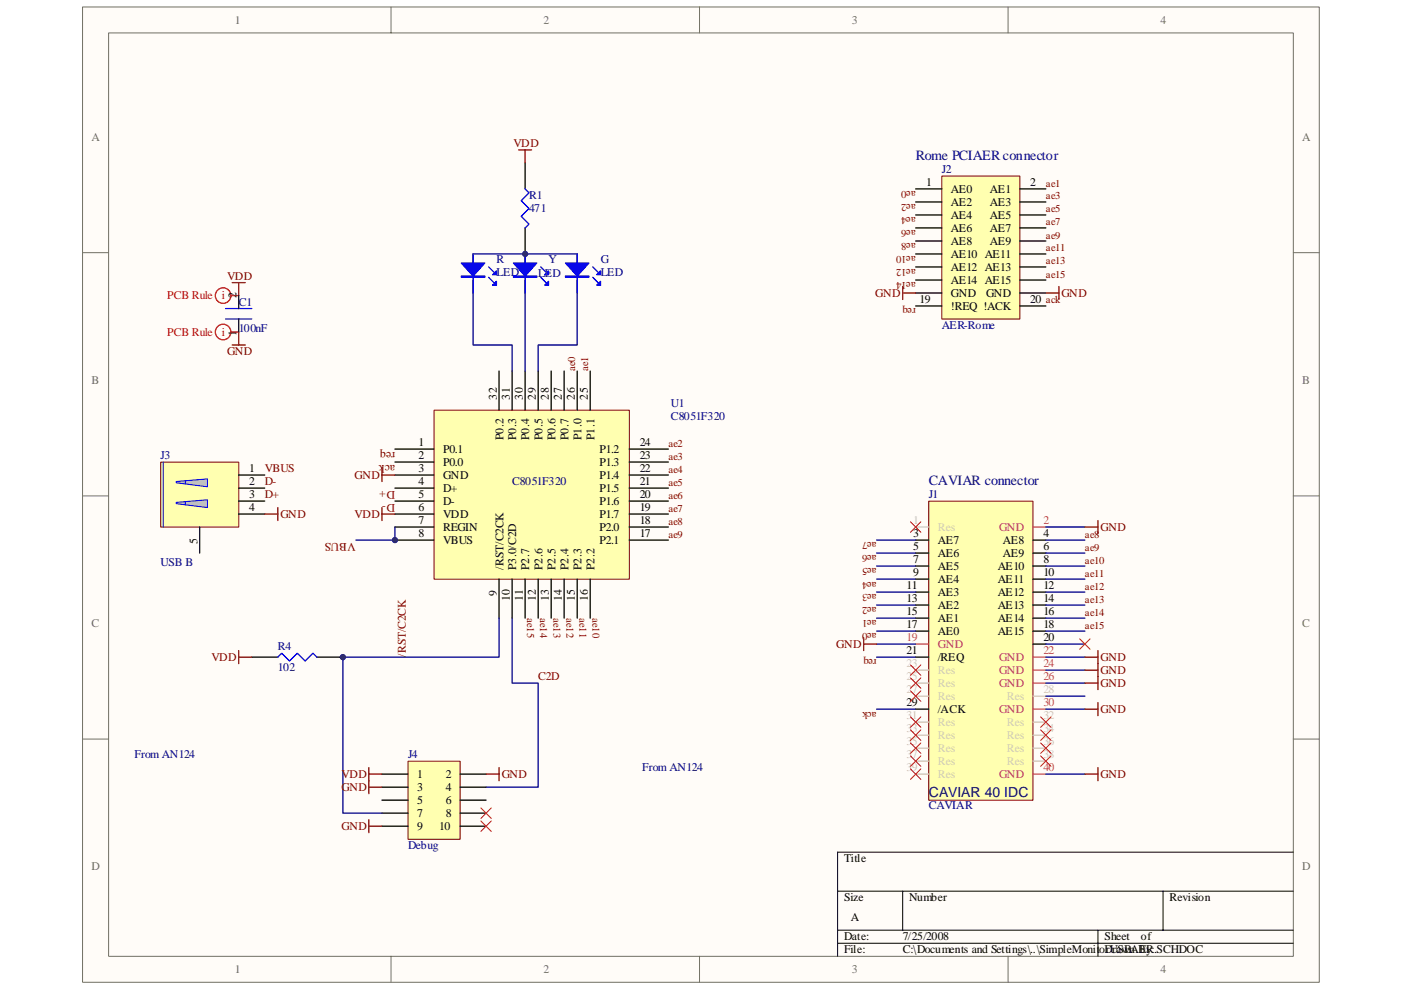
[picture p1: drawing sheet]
<svg xmlns="http://www.w3.org/2000/svg" width="297mm" height="210mm" viewBox="0 0 297 210" stroke-linecap="round" stroke-linejoin="round" font-family="sans-serif">
<path d="M17.5 1.5h262.2v206.8h-262.2z" fill="#fffcf8"/>
<path d="M17.5 1.5h262.2v206.8h-262.2z" fill="none" stroke="#706f64" stroke-width=".21"/>
<path d="M23 7h251.2v195.8h-251.2z" fill="#fffcf8"/>
<g fill="none" stroke="#706f64" stroke-width=".21">
<path d="M23 7h251.2v195.8h-251.2zM82.9 1.5v5.5M148.3 1.5v5.5M213.7 1.5v5.5M17.5 53.6h5.5M274.2 53.6h5.5M17.5 105.2h5.5M274.2 105.2h5.5M17.5 156.8h5.5M274.2 156.8h5.5M82.9 202.8v5.5M148.3 202.8v5.5"/>
<path d="M213.7 202.8v5.5"/>
</g>
<path d="M177.6 189h96.6M177.6 197.3h96.6M191.4 189v8.3M232.8 197.3v5.5M246.6 189v8.3M274.2 180.7h-96.6v22.1M177.6 200.1h96.6" fill="none" stroke="#000" stroke-width=".21"/>
<path d="M92.1 87h41.3v35.9h-41.3z" fill="#ffffb0"/>
<path d="M92 87h41.4v35.9h-41.4z" fill="none" stroke="#800000" stroke-width=".21"/>
<g fill="none" stroke="#000" stroke-width=".28">
<path d="M105.8 78.7v8.3M108.6 78.7v8.3M111.3 78.7v8.3M114.1 78.7v8.3M116.9 78.7v8.3M119.6 78.7v8.3M122.4 78.7v8.3M125.1 78.7v8.3M83.7 95.2h8.3M83.7 98h8.3M133.4 95.2h8.3M133.4 98h8.3"/>
<path d="M83.7 100.8h8.3M83.7 103.5h8.3M83.7 106.3h8.3M83.7 109h8.3M83.7 111.8h8.3M83.7 114.6h8.3M133.4 100.8h8.3M133.4 103.5h8.3M133.4 106.3h8.3M133.4 109h8.3M133.4 111.8h8.3M133.4 114.6h8.3"/>
<path d="M105.8 122.8v8.3M108.6 122.8v8.3M111.3 122.8v8.3M114.1 122.8v8.3M116.9 122.8v8.3M119.6 122.8v8.3M122.4 122.8v8.3M125.1 122.8v8.3"/>
</g>
<path d="M34.1 98h16.5v13.8h-16.5z" fill="#ffffb0"/>
<path d="M34.1 98h16.5v13.8h-16.5z" fill="none" stroke="#800000" stroke-width=".21"/>
<path d="M50.6 100.8h5.5M50.6 103.5h5.5M50.6 106.3h5.5" fill="none" stroke="#000" stroke-width=".28"/>
<path d="M34.6 98v13.8" fill="none" stroke="#00f" stroke-width=".21"/>
<path d="M37.4 102.1l6.6-.5v1.7l-6.6-.9z" fill-rule="evenodd" fill="#c0c0c0" stroke="#00f" stroke-width=".21"/>
<path d="M39.3 102.1v.6" fill="none" stroke="#00f" stroke-width=".21"/>
<path d="M37.4 106.6l6.6-.6v1.7l-6.6-.9z" fill-rule="evenodd" fill="#c0c0c0" stroke="#00f" stroke-width=".21"/>
<path d="M39.3 106.6v.5" fill="none" stroke="#00f" stroke-width=".21"/>
<path d="M42.3 111.8v5.5M50.6 109h5.5" fill="none" stroke="#000" stroke-width=".28"/>
<path d="M196.9 106.3h22.1v63.4h-22.1z" fill="#ffffb0"/>
<path d="M196.9 106.3h22.1v63.4h-22.1z" fill="none" stroke="#800000" stroke-width=".21"/>
<g fill="none" stroke="#cfc9b5" stroke-width=".28">
<path d="M194.1 111.8h2.8M194.1 142.1h2.8M194.1 144.9h2.8M194.1 147.7h2.8M194.1 153.2h2.8M194.1 155.9h2.8M194.1 158.7h2.8M219 147.7h2.7M219 153.2h2.7M219 155.9h2.7M219 158.7h2.7M194.1 161.4h2.8"/>
<path d="M194.1 164.2h2.8M219 161.4h2.7"/>
</g>
<path d="M219 111.8h2.7M194.1 136.6h2.8M219 139.4h2.7M219 142.1h2.7M219 144.9h2.7M219 150.4h2.7M219 164.2h2.7" fill="none" stroke="#da2467" stroke-width=".28"/>
<g fill="none" stroke="#000" stroke-width=".28">
<path d="M194.1 114.6h2.8M194.1 117.3h2.8M219 114.6h2.7M219 117.3h2.7M194.1 120.1h2.8M194.1 122.8h2.8M194.1 125.6h2.8M194.1 128.3h2.8M194.1 131.1h2.8M194.1 133.9h2.8M194.1 139.4h2.8M219 120.1h2.7"/>
<path d="M219 122.8h2.7M219 125.6h2.7M219 128.3h2.7M219 131.1h2.7M219 133.9h2.7M219 136.6h2.7M194.1 150.4h2.8"/>
</g>
<g fill="none" stroke="#000080" stroke-width=".28">
<path d="M185.9 114.6h8.2M185.9 117.3h8.2M221.7 111.8h8.3M221.7 114.6h8.3M221.7 117.3h8.3M185.9 120.1h8.2M185.9 122.8h8.2M185.9 125.6h8.2M185.9 128.3h8.2M185.9 131.1h8.2M185.9 133.9h8.2M185.9 136.6h8.2"/>
<path d="M185.9 139.4h8.2M221.7 120.1h8.3M221.7 122.8h8.3M221.7 125.6h8.3M221.7 128.3h8.3M221.7 131.1h8.3M221.7 133.9h8.3M221.7 136.6h8.3M221.7 139.4h8.3M185.9 150.4h8.2M221.7 142.1h8.3M221.7 144.9h8.3"/>
<path d="M221.7 147.7h8.3M221.7 150.4h8.3M221.7 164.2h8.3"/>
</g>
<path d="M230 111.8h2.8M232.8 110.4v2.8M183.1 135.2v2.8M183.1 136.6h2.8M230 139.4h2.8M232.8 138v8.3M230 150.4h2.8M230 144.9h2.8M230 142.1h2.8M232.8 149v2.8M230 164.2h2.8M232.8 162.8v2.8" fill="none" stroke="#800000" stroke-width=".28"/>
<path d="M199.7 37.4h16.5v30.3h-16.5z" fill="#ffffb0"/>
<path d="M199.7 37.3h16.5v30.4h-16.5z" fill="none" stroke="#800000" stroke-width=".21"/>
<g fill="none" stroke="#000" stroke-width=".28">
<path d="M111.3 34.6v5.5M100.3 53.9v2.7M100.3 59.4v2.7M111.3 48.3v8.3M111.3 59.4v2.7M194.1 40.1h5.6M194.1 42.8h5.6M194.1 45.6h5.6M194.1 48.3h5.6M194.1 51.1h5.6M194.1 53.9h5.6M194.1 56.6h5.6"/>
<path d="M194.1 59.4h5.6M216.2 40.1h5.5M216.2 42.8h5.5M216.2 45.6h5.5M216.2 48.3h5.5M216.2 51.1h5.5M216.2 53.9h5.5M216.2 56.6h5.5M216.2 59.4h5.5M50.6 62.7v2.7M50.6 67.6v2.8M194.1 62.1h5.6"/>
<path d="M194.1 64.9h5.6M216.2 62.1h5.5M216.2 64.9h5.5"/>
</g>
<path d="M100.3 53.9v8.2M103.6 58.8l1.1 1.1M103.6 56.6l1.1 1.1M111.3 40.1l.9 .8-1.7 1.7 1.7 1.6-1.7 1.7 1.7 1.6-.9 .8M111.3 53.9v8.2M114.7 58.8l1.1 1.1M114.7 56.6l1.1 1.1M47.9 67.6h5.5M47.9 65.4h5.5" fill="none" stroke="#00f" stroke-width=".28"/>
<g fill="#00f" stroke="#00f" stroke-width=".28">
<path d="M97.8 55.8h5l-2.5 2.7z"/>
<path d="M105.3 59.7v.8h-.9z"/>
<path d="M105.3 57.4v.9h-.9z"/>
<path d="M108.9 55.8h4.9l-2.5 2.7z"/>
<path d="M115.5 60.5l.8-.8v.8z"/>
<path d="M116.3 57.4v.9h-.8z"/>
<path d="M97.8 58.5h5v.3h-5z" fill-rule="evenodd"/>
<path d="M108.9 58.5h4.9v.3h-4.9z" fill-rule="evenodd"/>
</g>
<path d="M100.3 62.1v11.1h8.3v5.5M111.3 62.1v16.6M83.7 111.8v2.8h-8.2" fill="none" stroke="#000080" stroke-width=".28"/>
<g fill="none" stroke="#800000" stroke-width=".28">
<path d="M110 31.8h2.7M111.3 31.8v2.8M49.2 59.9h2.8M50.6 59.9v2.8M49.2 73.2h2.8M50.6 70.4v2.8M191.4 62.1h2.7M191.4 60.8v2.7M221.7 62.1h2.8M224.5 60.8v2.7M81 99.4v2.7M56.1 109h2.8"/>
<path d="M58.9 107.7v2.7M81 100.8h2.7"/>
</g>
<g fill="none" stroke="#f00" stroke-width=".28">
<path d="M49 70.4h1.6M49 62.7h1.6"/>
<circle cx="47.3" cy="62.7" r="1.65"/>
<circle cx="47.3" cy="70.4" r="1.65"/>
</g>
<path d="M86.5 161.5h11.1v16.5h-11.1z" fill="#ffffb0"/>
<path d="M86.5 161.5h11.1v16.5h-11.1z" fill="none" stroke="#800000" stroke-width=".21"/>
<g fill="none" stroke="#000" stroke-width=".28">
<path d="M122.4 53.9v2.7M122.4 59.4v2.7M53.4 139.4h5.5M67.2 139.4h5.5M81 164.2h5.5M81 167h5.5M81 169.7h5.5M81 172.5h5.5M81 175.2h5.5M97.5 164.2h5.6M97.5 167h5.6M97.5 169.7h5.6"/>
<path d="M97.5 172.5h5.6M97.5 175.2h5.6"/>
</g>
<path d="M81 107.7v2.7M81 109h2.7M50.6 138v2.8M50.6 139.4h2.8M78.2 164.2h2.8M78.2 162.8v5.5M78.2 173.9v2.7M78.2 167h2.8M78.2 175.2h2.8M103.1 164.2h2.7M105.8 162.8v2.8" fill="none" stroke="#800000" stroke-width=".28"/>
<path d="M100.3 53.9h22.1M122.4 62.1v11.1h-8.3v5.5M105.8 131.1v8.3h-33.1v33.1h8.3M108.6 131.1v13.8h5.5v22.1h-11" fill="none" stroke="#000080" stroke-width=".28"/>
<g fill="none" stroke="#f00" stroke-width=".21">
<path d="M193 110.7l2.2 2.2M195.2 110.7l-2.2 2.2M228.9 135.5l2.2 2.2M231.1 135.5l-2.2 2.2M193 141l2.2 2.2M193 143.8l2.2 2.2M193 152.1l2.2 2.2M193 154.8l2.2 2.2M193 157.6l2.2 2.2M193 146.5l2.2 2.3M195.2 141l-2.2 2.2M195.2 143.8l-2.2 2.2"/>
<path d="M195.2 152.1l-2.2 2.2M195.2 154.8l-2.2 2.2M195.2 157.6l-2.2 2.2M195.2 146.5l-2.2 2.3M220.6 152.1l2.2 2.2M220.6 154.8l2.2 2.2M220.6 157.6l2.2 2.2M222.8 152.1l-2.2 2.2M222.8 154.8l-2.2 2.2M222.8 157.6l-2.2 2.2M102 171.4l2.2 2.2M102 174.1l2.2 2.2"/>
<path d="M104.2 171.4l-2.2 2.2M104.2 174.1l-2.2 2.2M193 160.3l2.2 2.2M193 163.1l2.2 2.2M195.2 160.3l-2.2 2.2M195.2 163.1l-2.2 2.2M220.6 160.3l2.2 2.2M222.8 160.3l-2.2 2.2"/>
</g>
<path d="M122.4 53.9v8.2M125.7 58.8l1.1 1.1M125.7 56.6l1.1 1.1M58.9 139.4l.8-.8 1.7 1.6 1.6-1.6 1.7 1.6 1.7-1.6 .8 .8" fill="none" stroke="#00f" stroke-width=".28"/>
<g fill="#00f" stroke="#00f" stroke-width=".28">
<path d="M119.9 55.8h5l-2.5 2.7z"/>
<path d="M127.3 59.7v.8h-.8z"/>
<path d="M127.3 57.4v.9h-.8z"/>
<path d="M119.9 58.5h5v.3h-5z" fill-rule="evenodd"/>
</g>
<g fill="#000080" stroke="#000080" stroke-width=".21">
<circle cx="72.7" cy="139.4" r=".55"/>
<circle cx="83.7" cy="114.6" r=".55"/>
<circle cx="111.3" cy="53.9" r=".55"/>
</g>
<g font-size="3" fill="#000080">
<text x="194.2" y="33.9">Rome PCIAER connector</text>
<text x="196.9" y="102.8">CAVIAR connector</text>
<text x="196.9" y="169.1">CAVIAR 40 IDC</text>
</g>
<g font-size="2.5" fill="#706f64">
<text x="49.8" y="5">1</text>
<text x="115.2" y="5">2</text>
<text x="180.6" y="5">3</text>
<text x="246" y="5">4</text>
<text x="19.4" y="29.8">A</text>
<text x="276.1" y="29.8">A</text>
<text x="19.4" y="81.4">B</text>
<text x="276.1" y="81.4">B</text>
<text x="19.4" y="133">C</text>
<text x="276.1" y="133">C</text>
<text x="19.4" y="184.6">D</text>
<text x="276.1" y="184.6">D</text>
<text x="49.8" y="206.4">1</text>
<text x="115.2" y="206.4">2</text>
<text x="180.6" y="206.4">3</text>
<text x="246" y="206.4">4</text>
</g>
<g font-size="2.5" fill="#800000">
<text x="108.9" y="31.2">VDD</text>
<text x="48.1" y="59.4">VDD</text>
<text x="185.6" y="62.9">GND</text>
<text x="225.1" y="62.9">GND</text>
<text x="48.1" y="75.4">GND</text>
<text x="83.8" y="95.8" transform="rotate(180 83.8 95.8)">req</text>
<text x="56.2" y="100.2">VBUS</text>
<text x="75.2" y="101.6">GND</text>
<text x="83.8" y="98.6" transform="rotate(180 83.8 98.6)">ack</text>
<text x="56.2" y="102.9">D-</text>
<text x="56.2" y="105.7">D+</text>
<text x="83.8" y="104.1" transform="rotate(180 83.8 104.1)">D+</text>
<text x="83.8" y="106.8" transform="rotate(180 83.8 106.8)">D-</text>
<text x="59.5" y="109.8">GND</text>
<text x="75.2" y="109.8">VDD</text>
<text x="233.3" y="112.6">GND</text>
<text x="75.5" y="115.1" transform="rotate(180 75.5 115.1)">VBUS</text>
<text x="177.3" y="137.4">GND</text>
<text x="44.8" y="140.2">VDD</text>
<text x="86" y="139.4" transform="rotate(-90 86 139.4)">/RST/C2CK</text>
<text x="233.3" y="142.9">GND</text>
<text x="233.3" y="140.2">GND</text>
<text x="114.1" y="144.3">C2D</text>
<text x="233.3" y="145.7">GND</text>
<text x="233.3" y="151.2">GND</text>
<text x="72.4" y="167.7">GND</text>
<text x="72.4" y="165">VDD</text>
<text x="106.4" y="165">GND</text>
<text x="233.3" y="165">GND</text>
<text x="72.4" y="176">GND</text>
</g>
<g font-size="2.5">
<text x="196.4" y="39.5">1</text>
<text x="201.6" y="40.9">AE0</text>
<text x="209.9" y="40.9">AE1</text>
<text x="218.4" y="39.5">2</text>
<text x="201.6" y="43.6">AE2</text>
<text x="201.6" y="46.4">AE4</text>
<text x="209.9" y="43.6">AE3</text>
<text x="209.9" y="46.4">AE5</text>
<text x="201.6" y="49.1">AE6</text>
<text x="201.6" y="51.9">AE8</text>
<text x="209.9" y="49.1">AE7</text>
<text x="209.9" y="51.9">AE9</text>
<text x="201.6" y="54.7">AE10 AE11</text>
<text x="201.6" y="57.4">AE12 AE13</text>
<text x="50.1" y="63.2" transform="rotate(-90 50.1 63.2)">2</text>
<text x="195" y="64.3">19</text>
<text x="201.6" y="60.2">AE14 AE15</text>
<text x="201.6" y="62.9">GND</text>
<text x="201.6" y="65.7">!REQ !ACK</text>
<text x="209.1" y="62.9">GND</text>
<text x="218.4" y="64.3">20 ack</text>
<text x="50.1" y="71.2" transform="rotate(-90 50.1 71.2)">1</text>
<text x="105.3" y="84.8" transform="rotate(-90 105.3 84.8)">32</text>
<text x="108.1" y="84.8" transform="rotate(-90 108.1 84.8)">31</text>
<text x="110.8" y="84.8" transform="rotate(-90 110.8 84.8)">30</text>
<text x="113.6" y="84.8" transform="rotate(-90 113.6 84.8)">29</text>
<text x="116.4" y="84.8" transform="rotate(-90 116.4 84.8)">28</text>
<text x="119.1" y="84.8" transform="rotate(-90 119.1 84.8)">27</text>
<text x="121.9" y="84.8" transform="rotate(-90 121.9 84.8)">26</text>
<text x="124.6" y="84.8" transform="rotate(-90 124.6 84.8)">25</text>
<text x="88.7" y="94.7">1</text>
<text x="106.7" y="93.3" transform="rotate(-90 106.7 93.3)">P0.2</text>
<text x="109.5" y="93.3" transform="rotate(-90 109.5 93.3)">P0.3</text>
<text x="112.2" y="93.3" transform="rotate(-90 112.2 93.3)">P0.4</text>
<text x="115" y="93.3" transform="rotate(-90 115 93.3)">P0.5</text>
<text x="117.7" y="93.3" transform="rotate(-90 117.7 93.3)">P0.6</text>
<text x="120.5" y="93.3" transform="rotate(-90 120.5 93.3)">P0.7</text>
<text x="123.3" y="93.3" transform="rotate(-90 123.3 93.3)">P1.0</text>
<text x="126" y="93.3" transform="rotate(-90 126 93.3)">P1.1</text>
<text x="135.6" y="94.7">24</text>
<text x="52.8" y="100.2">1</text>
<text x="88.7" y="97.4">2</text>
<text x="88.7" y="100.2">3</text>
<text x="94" y="96">P0.1</text>
<text x="94" y="98.8">P0.0</text>
<text x="94" y="101.6">GND</text>
<text x="127.1" y="101.6">P1.4</text>
<text x="127.1" y="98.8">P1.3</text>
<text x="127.1" y="96">P1.2</text>
<text x="135.6" y="100.2">22</text>
<text x="135.6" y="97.4">23</text>
<text x="52.8" y="102.9">2</text>
<text x="52.8" y="105.7">3</text>
<text x="88.7" y="102.9">4</text>
<text x="88.7" y="105.7">5</text>
<text x="94" y="104.3">D+</text>
<text x="94" y="107.1">D-</text>
<text x="127.1" y="107.1">P1.6</text>
<text x="127.1" y="104.3">P1.5</text>
<text x="135.6" y="105.7">20</text>
<text x="135.6" y="102.9">21</text>
<text x="52.8" y="108.4">4</text>
<text x="88.7" y="108.4">6</text>
<text x="88.7" y="111.2">7</text>
<text x="88.7" y="114">8</text>
<text x="94" y="109.8">VDD</text>
<text x="94" y="112.6">REGIN</text>
<text x="127.1" y="112.6">P2.0</text>
<text x="127.1" y="109.8">P1.7</text>
<text x="135.6" y="114">17</text>
<text x="135.6" y="111.2">18</text>
<text x="135.6" y="108.4">19</text>
<text x="193.6" y="114">3</text>
<text x="221.2" y="114">4</text>
<text x="41.8" y="115.4" transform="rotate(-90 41.8 115.4)">5</text>
<text x="94" y="115.3">VBUS</text>
<text x="127.1" y="115.3">P2.1</text>
<text x="193.6" y="116.7">5</text>
<text x="193.6" y="119.5">7</text>
<text x="198.8" y="115.3">AE7</text>
<text x="198.8" y="118.1">AE6</text>
<text x="212.6" y="115.3">AE8</text>
<text x="212.6" y="118.1">AE9</text>
<text x="221.2" y="119.5">8</text>
<text x="221.2" y="116.7">6</text>
<text x="106.7" y="120.9" transform="rotate(-90 106.7 120.9)">/RST/C2CK</text>
<text x="109.5" y="120.9" transform="rotate(-90 109.5 120.9)">P3.0/C2D</text>
<text x="112.2" y="120.9" transform="rotate(-90 112.2 120.9)">P2.7</text>
<text x="115" y="120.9" transform="rotate(-90 115 120.9)">P2.6</text>
<text x="117.7" y="120.9" transform="rotate(-90 117.7 120.9)">P2.5</text>
<text x="120.5" y="120.9" transform="rotate(-90 120.5 120.9)">P2.4</text>
<text x="123.3" y="120.9" transform="rotate(-90 123.3 120.9)">P2.3</text>
<text x="126" y="120.9" transform="rotate(-90 126 120.9)">P2.2</text>
<text x="192.2" y="125">11</text>
<text x="193.6" y="122.2">9</text>
<text x="198.8" y="120.9">AE5</text>
<text x="198.8" y="123.6">AE4</text>
<text x="211.5" y="120.9">AE10</text>
<text x="211.5" y="123.6">AE11</text>
<text x="221.2" y="122.2">10</text>
<text x="221.2" y="125">12</text>
<text x="105.3" y="126.4" transform="rotate(-90 105.3 126.4)">9</text>
<text x="108.1" y="127.5" transform="rotate(-90 108.1 127.5)">10</text>
<text x="110.8" y="127.5" transform="rotate(-90 110.8 127.5)">11</text>
<text x="113.6" y="127.5" transform="rotate(-90 113.6 127.5)">12</text>
<text x="116.4" y="127.5" transform="rotate(-90 116.4 127.5)">13</text>
<text x="119.1" y="127.5" transform="rotate(-90 119.1 127.5)">14</text>
<text x="121.9" y="127.5" transform="rotate(-90 121.9 127.5)">15</text>
<text x="124.6" y="127.5" transform="rotate(-90 124.6 127.5)">16</text>
<text x="192.2" y="127.8">13</text>
<text x="192.2" y="130.5">15</text>
<text x="198.8" y="126.4">AE3</text>
<text x="198.8" y="129.1">AE2</text>
<text x="198.8" y="131.9">AE1</text>
<text x="211.5" y="126.4">AE12</text>
<text x="211.5" y="129.1">AE13</text>
<text x="211.5" y="131.9">AE14</text>
<text x="221.2" y="127.8">14</text>
<text x="221.2" y="130.5">16</text>
<text x="192.2" y="133.3">17</text>
<text x="198.8" y="134.6">AE0</text>
<text x="211.5" y="134.6">AE15</text>
<text x="221.2" y="133.3">18</text>
<text x="221.2" y="136">20</text>
<text x="192.2" y="138.8">21</text>
<text x="198.8" y="140.2">/REQ</text>
<text x="192.2" y="149.8">29</text>
<text x="198.8" y="151.2">/ACK</text>
<text x="88.4" y="165">1</text>
<text x="88.4" y="167.7">3</text>
<text x="94.5" y="165">2</text>
<text x="94.5" y="167.7">4</text>
<text x="88.4" y="170.5">5</text>
<text x="88.4" y="173.3">7</text>
<text x="94.5" y="170.5">6</text>
<text x="94.5" y="173.3">8</text>
<text x="88.4" y="176">9</text>
<text x="93.1" y="176">10</text>
<text x="179" y="182.9">Title</text>
<text x="179" y="191.2">Size</text>
<text x="192.8" y="191.2">Number</text>
<text x="248" y="191.2">Revision</text>
<text x="180.4" y="195.3">A</text>
<text x="179" y="199.5">Date:</text>
<text x="179" y="202.2">File:</text>
<text x="191.4" y="199.5">7/25/2008</text>
<text x="191.4" y="202.2">C:\Documents and Settings\..\SimpleMonitorUSBAER.SCHDOC</text>
<text x="234.2" y="202.2">Drawn By:</text>
<text x="234.2" y="199.5">Sheet</text>
<text x="241.9" y="199.5">of</text>
</g>
<g font-size="2.5" fill="#000080">
<text x="199.7" y="36.7">J2</text>
<text x="112.2" y="42.2">R1</text>
<text x="112.2" y="45">471</text>
<text x="105.3" y="55.8">R</text>
<text x="105.3" y="58.5">LED</text>
<text x="114.1" y="58.8">LED</text>
<text x="116.3" y="55.8">Y</text>
<text x="127.4" y="55.8">G</text>
<text x="127.4" y="58.5">LED</text>
<text x="50.6" y="64.9">C1</text>
<text x="50.6" y="70.4">100nF</text>
<text x="199.7" y="69.8">AER-Rome</text>
<text x="142.3" y="86.4">U1</text>
<text x="142.3" y="89.1">C8051F320</text>
<text x="34.1" y="97.4">J3</text>
<text x="108.6" y="102.9">C8051F320</text>
<text x="196.9" y="105.7">J1</text>
<text x="34.1" y="120">USB B</text>
<text x="58.9" y="138">R4</text>
<text x="58.9" y="142.4">102</text>
<text x="28.6" y="160.8">From AN124</text>
<text x="86.5" y="160.8">J4</text>
<text x="136.2" y="163.6">From AN124</text>
<text x="196.9" y="171.6">CAVIAR</text>
<text x="86.5" y="180.2">Debug</text>
</g>
<g font-size="2.5" fill="#f00">
<text x="35.5" y="63.5">PCB Rule</text>
<text x="47" y="63.5">i</text>
<text x="35.5" y="71.2">PCB Rule</text>
<text x="47" y="71.2">i</text>
</g>
<g font-size="2.5" fill="#cfc9b5">
<text x="193.6" y="111.2">1</text>
<text x="198.8" y="112.6">Res</text>
<text x="192.2" y="141.5">23</text>
<text x="198.8" y="142.9">Res</text>
<text x="192.2" y="144.3">25</text>
<text x="192.2" y="147.1">27</text>
<text x="198.8" y="145.7">Res</text>
<text x="198.8" y="148.4">Res</text>
<text x="213.5" y="148.4">Res</text>
<text x="221.2" y="147.1">28</text>
<text x="192.2" y="152.6">31</text>
<text x="192.2" y="155.3">33</text>
<text x="198.8" y="154">Res</text>
<text x="213.5" y="154">Res</text>
<text x="221.2" y="152.6">32</text>
<text x="221.2" y="155.3">34</text>
<text x="192.2" y="158.1">35</text>
<text x="192.2" y="160.8">37</text>
<text x="198.8" y="156.7">Res</text>
<text x="198.8" y="159.5">Res</text>
<text x="213.5" y="156.7">Res</text>
<text x="213.5" y="159.5">Res</text>
<text x="221.2" y="158.1">36</text>
<text x="221.2" y="160.8">38</text>
<text x="192.2" y="163.6">39</text>
<text x="198.8" y="162.2">Res</text>
<text x="198.8" y="165">Res</text>
<text x="213.5" y="162.2">Res</text>
</g>
<g font-size="2.5" fill="#da2467">
<text x="211.8" y="112.6">GND</text>
<text x="221.2" y="111.2">2</text>
<text x="192.2" y="136">19</text>
<text x="198.8" y="137.4">GND</text>
<text x="211.8" y="140.2">GND</text>
<text x="211.8" y="142.9">GND</text>
<text x="221.2" y="138.8">22</text>
<text x="221.2" y="141.5">24</text>
<text x="211.8" y="145.7">GND</text>
<text x="221.2" y="144.3">26</text>
<text x="221.2" y="149.8">30</text>
<text x="211.8" y="151.2">GND</text>
<text x="211.8" y="165">GND</text>
<text x="221.2" y="163.6">40</text>
</g>
<g font-size="2.2" fill="#800000">
<text x="194.2" y="40.6" transform="rotate(180 194.2 40.6)">ae0</text>
<text x="221.8" y="39.6">ae1</text>
<text x="194.2" y="43.3" transform="rotate(180 194.2 43.3)">ae2</text>
<text x="194.2" y="46.1" transform="rotate(180 194.2 46.1)">ae4</text>
<text x="221.8" y="42.3">ae3</text>
<text x="221.8" y="45.1">ae5</text>
<text x="221.8" y="47.8">ae7</text>
<text x="194.2" y="48.9" transform="rotate(180 194.2 48.9)">ae6</text>
<text x="194.2" y="51.6" transform="rotate(180 194.2 51.6)">ae8</text>
<text x="221.8" y="50.6">ae9</text>
<text x="221.8" y="53.3">ae11</text>
<text x="194.2" y="54.4" transform="rotate(180 194.2 54.4)">ae10</text>
<text x="194.2" y="57.1" transform="rotate(180 194.2 57.1)">ae12</text>
<text x="194.2" y="59.9" transform="rotate(180 194.2 59.9)">ae14</text>
<text x="221.8" y="56.1">ae13</text>
<text x="221.8" y="58.9">ae15</text>
<text x="194.2" y="65.4" transform="rotate(180 194.2 65.4)">req</text>
<text x="121.9" y="78.7" transform="rotate(-90 121.9 78.7)">ae0</text>
<text x="124.7" y="78.7" transform="rotate(-90 124.7 78.7)">ae1</text>
<text x="141.7" y="94.7">ae2</text>
<text x="141.7" y="97.5">ae3</text>
<text x="141.7" y="100.2">ae4</text>
<text x="141.7" y="103">ae5</text>
<text x="141.7" y="105.7">ae6</text>
<text x="141.7" y="108.5">ae7</text>
<text x="141.7" y="111.3">ae8</text>
<text x="141.7" y="114">ae9</text>
<text x="185.9" y="115.1" transform="rotate(180 185.9 115.1)">ae7</text>
<text x="185.9" y="117.8" transform="rotate(180 185.9 117.8)">ae6</text>
<text x="230" y="114">ae8</text>
<text x="230" y="116.8">ae9</text>
<text x="230" y="119.5">ae10</text>
<text x="185.9" y="123.3" transform="rotate(180 185.9 123.3)">ae4</text>
<text x="185.9" y="120.6" transform="rotate(180 185.9 120.6)">ae5</text>
<text x="230" y="122.3">ae11</text>
<text x="230" y="125.1">ae12</text>
<text x="111.8" y="131.1" transform="rotate(90 111.8 131.1)">ae15</text>
<text x="114.6" y="131.1" transform="rotate(90 114.6 131.1)">ae14</text>
<text x="117.3" y="131.1" transform="rotate(90 117.3 131.1)">ae13</text>
<text x="120.1" y="131.1" transform="rotate(90 120.1 131.1)">ae12</text>
<text x="122.8" y="131.1" transform="rotate(90 122.8 131.1)">ae11</text>
<text x="125.6" y="131.1" transform="rotate(90 125.6 131.1)">ae10</text>
<text x="185.9" y="131.6" transform="rotate(180 185.9 131.6)">ae1</text>
<text x="185.9" y="128.8" transform="rotate(180 185.9 128.8)">ae2</text>
<text x="185.9" y="126.1" transform="rotate(180 185.9 126.1)">ae3</text>
<text x="230" y="127.8">ae13</text>
<text x="230" y="130.6">ae14</text>
<text x="185.9" y="134.4" transform="rotate(180 185.9 134.4)">ae0</text>
<text x="230" y="133.3">ae15</text>
<text x="185.9" y="139.9" transform="rotate(180 185.9 139.9)">req</text>
<text x="185.9" y="150.9" transform="rotate(180 185.9 150.9)">ack</text>
</g>
</svg>
